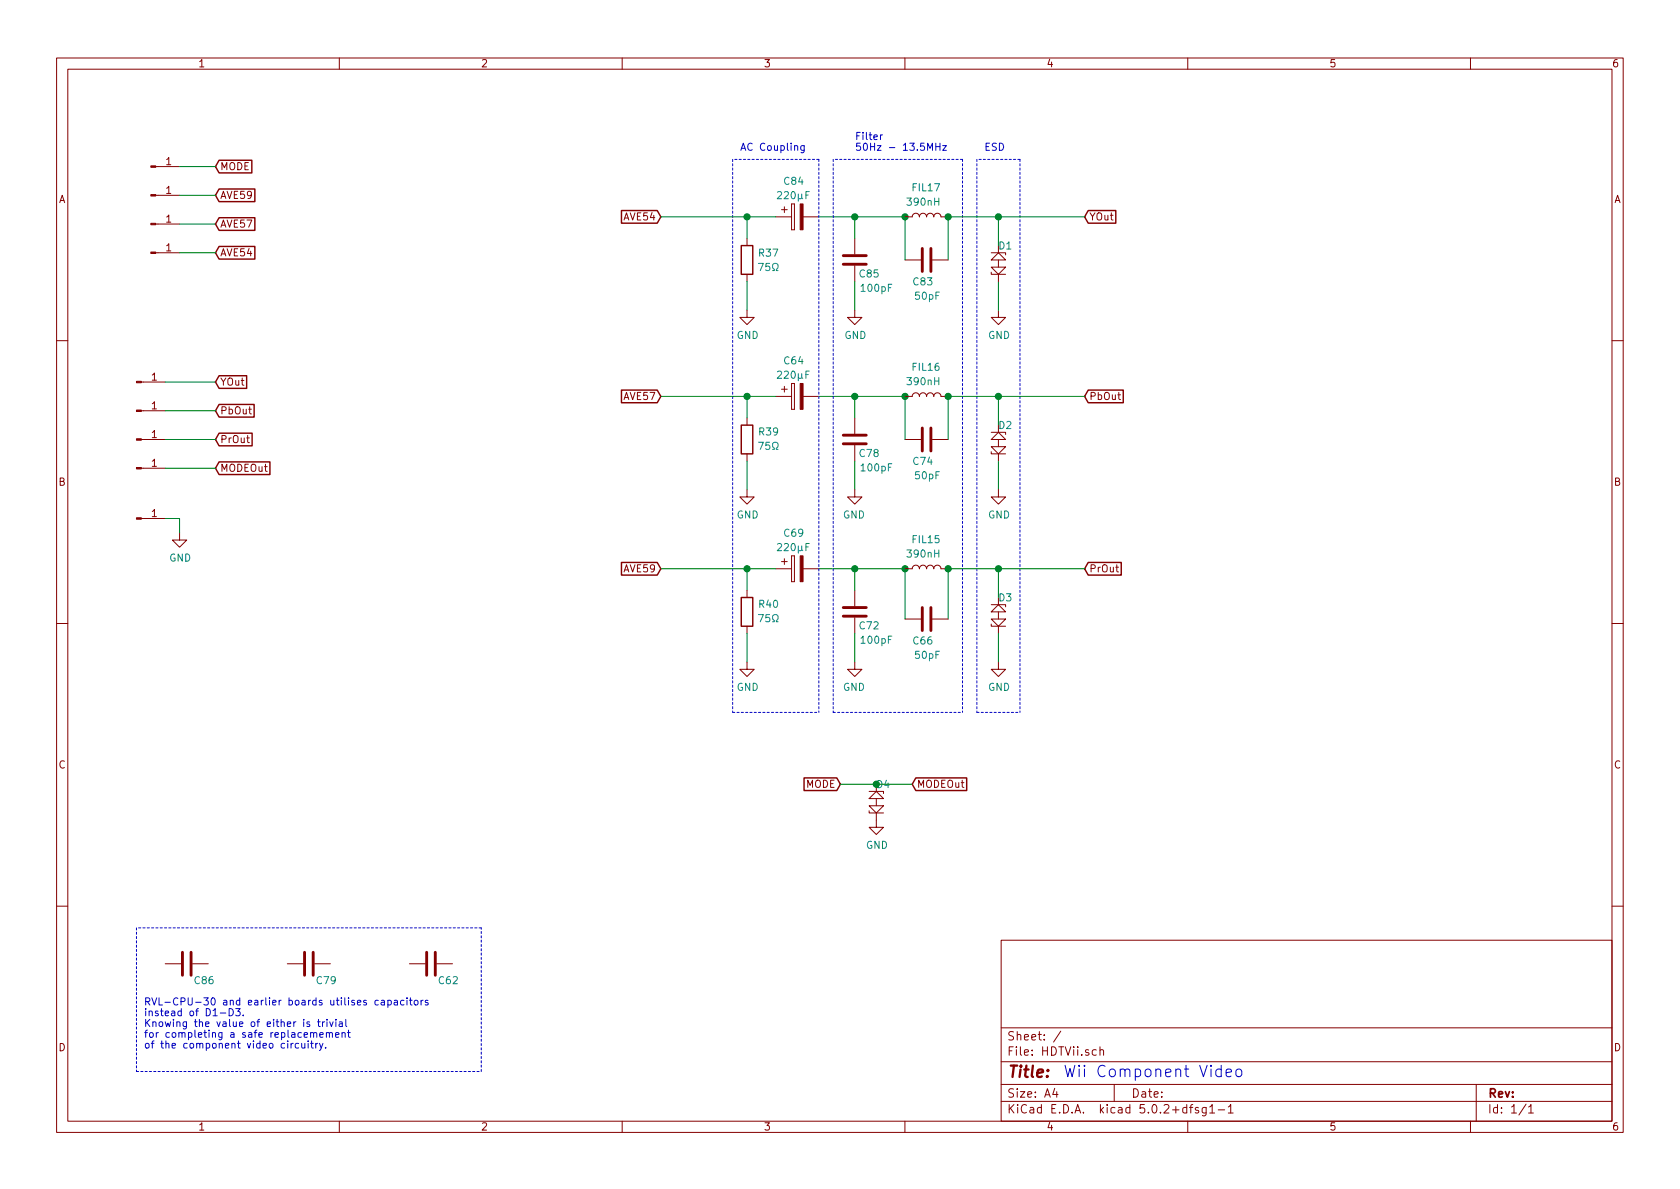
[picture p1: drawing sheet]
<svg xmlns="http://www.w3.org/2000/svg" width="297mm" height="210mm" viewBox="0 0 297 210" stroke-linecap="round" stroke-linejoin="round" font-family="sans-serif">
<g fill="none" stroke="#840000" stroke-width=".18">
<path d="M10 10.3h277v189.9h-277zM12 12.2h273v186.1h-273zM60 10.3v1.9M110 10.3v1.9M160 10.3v1.9M210 10.3v1.9M260 10.3v1.9M27.5 29.5h4.2M27.5 34.5h4.2M27.5 39.6h4.2M137.2 38.3h2.8M138.2 37.1h1"/>
<path d="M138.7 36.6v1M140 36.1h.5zM140 36.1v4.5zM140.5 36.1v4.5zM142 38.3h2.8M160 38.3h1.3a.63 .63 0 0 1 .6-.6 .63 .63 0 0 1 .7 .6 .63 .63 0 0 1 .6-.6 .63 .63 0 0 1 .6 .6 .63 .63 0 0 1 .7-.6 .63 .63 0 0 1 .6 .6 .63 .63 0 0 1 .6-.6 .63 .63 0 0 1 .7 .6h1.2M27.5 44.7h4.2M132.1 54.9v1.2h1.2l-1.2 1.3-1.3-1.3h1.3M132.1 42.2v1.2M132.1 48.5v1.3M140 40.6h.5zM151.1 54.9v1.2h1.3l-1.3 1.3-1.2-1.3h1.2"/>
<path d="M151.1 42.2v2.8M151.1 47v2.8M160 46h2.8M164.8 46h2.8M175.3 44.7h2.5v.4M175.3 48.1v.4h2.5M175.3 46l1.2-1.3 1.3 1.3zM175.3 47.2h2.5l-1.3 1.3zM176.5 54.9v1.2h1.3l-1.3 1.3-1.2-1.3h1.2M176.5 46v1.2M176.5 48.5v1.3M10 60.2h2"/>
<path d="M25 77.7h4.2M25 67.6h4.2M25 72.6h4.2M43.6 77.4h.5M43.8 77v1.1l.3 .2M132.1 73.9v1.3M137.2 70.1h2.8M138.2 68.8h1M138.7 68.3v1M140 67.8h.5zM140 67.8v4.6zM140 72.4h.5z"/>
<path d="M140.5 67.8v4.6zM142 70.1h2.8M151.1 73.9v2.8M151.1 78.7v2.8M160 70.1h1.3a.63 .63 0 0 1 .6-.6 .63 .63 0 0 1 .7 .6 .63 .63 0 0 1 .6-.6 .63 .63 0 0 1 .6 .6 .63 .63 0 0 1 .7-.6 .63 .63 0 0 1 .6 .6 .63 .63 0 0 1 .6-.6 .63 .63 0 0 1 .7 .6h1.2M160 77.7h2.8M164.8 77.7h2.8M175.3 76.4h2.5v.4M175.3 79.9v.4h2.5M175.3 77.7l1.2-1.3 1.3 1.3zM175.3 79h2.5l-1.3 1.3zM176.5 77.7v1.3"/>
<path d="M285 60.2h2M25 82.8h4.2M25 91.7h4.2M31.7 94.2v1.3h1.3l-1.3 1.3-1.2-1.3h1.2M132.1 86.6v1.3h1.2l-1.2 1.2-1.3-1.2h1.3M132.1 80.3v1.2M138.2 99.3h1M138.7 98.8v1M140 98.3h.5zM140 98.3v4.6zM140.5 98.3v4.6zM151.1 86.6v1.3h-1.2l1.2 1.2 1.3-1.2h-1.3"/>
<path d="M176.5 86.6v1.3h1.3l-1.3 1.2-1.2-1.2h1.2M176.5 80.3v1.2M197.5 99.9v1.1l.3 .1M10 110.3h2M132.1 117.1v1.3h1.2l-1.2 1.2-1.3-1.2h1.3M132.1 104.4v1.3M132.1 110.7v1.3M137.2 100.6h2.8M140 102.9h.5zM142 100.6h2.8M151.1 117.1v1.3h-1.2l1.2 1.2 1.3-1.2h-1.3M151.1 104.4v2.8"/>
<path d="M151.1 109.2v2.8M160 100.6h1.3a.63 .63 0 0 1 .6-.7 .63 .63 0 0 1 .7 .7 .63 .63 0 0 1 .6-.7 .63 .63 0 0 1 .6 .7 .63 .63 0 0 1 .7-.7 .63 .63 0 0 1 .6 .7 .63 .63 0 0 1 .6-.7 .63 .63 0 0 1 .7 .7h1.2M160 109.5h2.8M164.8 109.5h2.8M175.3 106.9h2.5v.4M175.3 110.4v.3h2.5M175.3 109.5h2.5l-1.3 1.2zM176.5 117.1v1.3h1.3l-1.3 1.2-1.2-1.2h1.2M176.5 106.9l1.3 1.3h-2.5zM176.5 108.2v1.3M176.5 110.7v1.3M197.3 100.3h.5"/>
<path d="M285 110.3h2M153.7 139.9h2.5v.4M154.9 139.9l1.3 1.3h-2.5zM153.7 143.4v.4h2.5M153.7 142.5h2.5l-1.3 1.3zM154.9 143.8v2.5h1.3l-1.3 1.3-1.2-1.3h1.2M154.9 141.2v1.3M10 160.2h2M29.2 170.4h2.8M34 170.4h2.8M50.8 170.4h2.8M55.6 170.4h2.8"/>
<path d="M72.4 170.4h2.8M77.2 170.4h2.8M177 166.3h108v32h-108zM285 160.2h2M60 198.3v1.9M110 198.3v1.9M160 198.3v1.9M177 194.8h108M177 191.8h108M177 187.8h108M177 181.8h108M186.5 192.5l-.4 1h1"/>
<path d="M186.8 193v1M187.6 182.3l-1.3 2M193.8 185.7l-.4-.1-.3 .3 .1 .6 .2 .1 .4-.1M194.5 185.7l.2-.1 .3 .1 .1 .9M194.5 185.1v1.5M197 191.8v3M210 198.3v1.9M210.3 195.8h.6M210.9 195.3l-.4 .2v1.3M211.9 195.9l-.4-.1-.2 .2 .1 .3 .5 .1v.3h-.6M213.3 195.8v1.2l-.3 .3h-.4M213.3 195.9l-.5-.1-.3 .3 .1 .6 .2 .1 .5-.1"/>
<path d="M213.9 195.8l.4-.5v1.5M213.9 196.8h.9M215.4 196.3h1.1M217.2 195.8l.4-.5v1.5M217.2 196.8h.8M260 198.3v1.9M261 191.8v6.5M269.8 195.2l-1.2 2M270.3 195.8l.4-.5v1.5M270.3 196.8h.8"/>
</g>
<g fill="none" stroke="#840000" stroke-width=".51">
<path d="M149.1 45.2h4.1M149.1 46.7h4.1M163.1 43.9v4.1M164.6 43.9v4.1M149.1 77h4.1M149.1 78.5h4.1M163.1 75.7v4.1M164.6 75.7v4.1M149.1 107.4h4.1M149.1 109h4.1M163.1 107.4v4.1M164.6 107.4v4.1"/>
<path d="M32.3 168.4v4.1M33.8 168.4v4.1M53.8 168.4v4.1M55.4 168.4v4.1M75.4 168.4v4.1M77 168.4v4.1"/>
</g>
<g fill="none" stroke="#008400" stroke-width=".18">
<path d="M31.7 39.6h6.4M31.7 34.5h6.4M31.7 29.5h6.4M116.8 38.3h20.4M132.1 38.3v3.9M144.8 38.3h15.2v7.7M151.1 38.3v3.9M176.5 38.3v5.1M191.8 38.3h-24.2v7.7M31.7 44.7h6.4M132.1 49.8v5.1M151.1 49.8v5.1"/>
<path d="M176.5 49.8v5.1M29.2 67.6h8.9M29.2 72.6h8.9M29.2 77.7h8.9M116.8 70.1h20.4M132.1 70.1v3.8M144.8 70.1h15.2v7.6M151.1 70.1v3.8M176.5 70.1v5.1M191.8 70.1h-24.2v7.6M29.2 82.8h8.9M29.2 91.7h2.5v2.5"/>
<path d="M132.1 81.5v5.1M151.1 81.5v5.1M176.5 81.5v5.1M116.8 100.6h20.4M132.1 100.6v3.8M132.1 112v5.1M144.8 100.6h15.2v8.9M151.1 100.6v3.8M151.1 112v5.1M176.5 100.6v5.1M176.5 112v5.1M191.8 100.6h-24.2v8.9"/>
<path d="M148.6 138.7h12.7"/>
</g>
<g fill="#008400" stroke="#008400" stroke-width=".25">
<circle cx="160" cy="100.6" r=".51"/>
<circle cx="160" cy="70.1" r=".51"/>
<circle cx="160" cy="38.3" r=".51"/>
<circle cx="167.6" cy="38.3" r=".51"/>
<circle cx="167.6" cy="100.6" r=".51"/>
<circle cx="167.6" cy="70.1" r=".51"/>
<circle cx="151.1" cy="38.3" r=".51"/>
<circle cx="151.1" cy="70.1" r=".51"/>
<circle cx="151.1" cy="100.6" r=".51"/>
<circle cx="132.1" cy="70.1" r=".51"/>
<circle cx="132.1" cy="100.6" r=".51"/>
<circle cx="132.1" cy="38.3" r=".51"/>
<circle cx="176.5" cy="38.3" r=".51"/>
<circle cx="176.5" cy="70.1" r=".51"/>
<circle cx="176.5" cy="100.6" r=".51"/>
<circle cx="154.9" cy="138.7" r=".51"/>
</g>
<g fill="#840000" stroke="#840000" stroke-width=".18">
<path d="M141.5 67.8h.5v4.6h-.5z"/>
<path d="M141.5 36.1h.5v4.5h-.5z"/>
<path d="M141.5 98.3h.5v4.6h-.5z"/>
<path d="M26.7 29.3h.8v.3h-.8z"/>
<path d="M26.7 34.4h.8v.3h-.8z"/>
<path d="M26.7 39.5h.8v.2h-.8z"/>
<path d="M26.7 44.6h.8v.2h-.8z"/>
<path d="M24.1 82.7h.9v.2h-.9z"/>
<path d="M24.1 67.4h.9v.3h-.9z"/>
<path d="M24.1 72.5h.9v.3h-.9z"/>
<path d="M24.1 77.6h.9v.2h-.9z"/>
<path d="M24.1 91.6h.9v.2h-.9z"/>
</g>
<g fill="none" stroke="#008484" stroke-width=".18">
<path d="M137.5 34l.4-.1 .3 .3-.8 .9h.8M142.5 34.5h.4M143.1 33.9h-.6v1.2M134.1 46.6h.9l-.6 1.2M136.1 46.6h-.6l-.1 .6 .2-.1 .5 .1v.5l-.2 .1-.5-.1M136.6 47.8h.3v-.2a.54 .54 0 0 1-.3-.7 .54 .54 0 0 1 .8-.2 .59 .59 0 0 1-.1 .9v.2h.3M134.1 78.2h.9l-.6 1.3M136.1 78.2h-.6l-.1 .6 .2-.1 .5 .1v.5l-.2 .2-.5-.2M136.6 79.5h.3v-.3a.54 .54 0 0 1-.3-.7 .54 .54 0 0 1 .8-.2 .59 .59 0 0 1-.1 .9v.3h.3M137.5 65.8l.4-.2 .3 .4-.8 .9h.8M142.5 66.2h.4M143.1 65.6h-.6v1.3"/>
<path d="M137.5 96.2l.4-.1 .3 .4-.8 .9h.8M142.5 96.7h.4M143.1 96.1h-.6v1.3M134.1 108.7h.9l-.6 1.3M136.1 108.7h-.6l-.1 .6 .2-.1 .5 .1v.5l-.2 .2-.5-.2M136.6 110h.3v-.3a.54 .54 0 0 1-.3-.7 .54 .54 0 0 1 .8-.2 .59 .59 0 0 1-.1 .9v.3h.3"/>
</g>
<g fill="none" stroke="#840000" stroke-width=".25">
<path d="M38.7 38.5h6.4v2.2h-6.4l-.6-1.1zM38.7 33.4h6.4v2.3h-6.4l-.6-1.2zM38.7 28.3h5.8v2.3h-5.8l-.6-1.1zM109.9 37.2h6.3l.6 1.1-.6 1.2h-6.3zM192.4 37.2h4.9v2.3h-4.9l-.6-1.2zM38.7 43.6h6.4v2.2h-6.4l-.6-1.1zM131.1 43.4h2v5.1h-2zM38.7 66.4h4.9v2.3h-4.9l-.6-1.1zM38.7 71.5h6.2v2.3h-6.2l-.6-1.2zM38.7 76.6h5.9v2.2h-5.9l-.6-1.1zM109.9 69h6.3l.6 1.1-.6 1.1h-6.3zM131.1 75.2h2v5.1h-2z"/>
<path d="M192.4 69h6.2v2.2h-6.2l-.6-1.1zM38.7 81.7h9v2.2h-9l-.6-1.1zM109.9 99.5h6.3l.6 1.1-.6 1.1h-6.3zM192.4 99.5h5.8v2.2h-5.8l-.6-1.1zM131.1 105.7h2v5h-2zM142.2 137.6h5.8l.6 1.1-.6 1.1h-5.8zM161.9 137.6h9v2.2h-9l-.6-1.1z"/>
</g>
<g fill="none" stroke="#0000c2" stroke-width=".18" stroke-dasharray=".4 .4">
<path d="M129.5 28.2v97.8M144.8 28.2h-15.3M144.8 28.2v97.8M147.3 28.2v97.8M170.2 28.2h-22.9M170.2 28.2v97.8M172.7 28.2v97.8M180.3 28.2h-7.6M180.3 28.2v97.8M129.5 126h15.3M147.3 126h22.9M172.7 126h7.6"/>
<path d="M24.1 164.1v25.4M85.1 164.1h-61M24.1 189.5h61M85.1 189.5v-25.4"/>
</g>
<g fill="none" stroke="#0000c2" stroke-width=".18">
<path d="M142.2 25.7v1.1l-.3 .2-.3-.1M142.2 25.8l-.4-.1-.2 .3 .1 .5h.5M156 23.8l-.2 .1-.1 .2M164 26.6v-1.3l.4 .9 .5-.9v1.3M165.5 25.3v1.3M165.5 25.9h.7M166.2 25.3v1.3M166.7 25.7h.6l-.6 .9h.6M38.9 179.1h1M40.5 178.4a.64 .64 0 0 1 .8 .6 .64 .64 0 0 1-.8 .6zM41.7 178.4h.8l-.5 .4 .4 .2 .1 .4-.3 .2-.5-.1M43 179.5v.1"/>
<path d="M66.9 176.9h-.4l-.2 .2 .1 .6h.5M67.4 176.9h.5l.1 .8M68 177.2h-.4l-.2 .2v.3h.6M68.6 176.9h.3l.3 .2-.1 .6h-.5M68.6 176.9v1.2M69.7 176.9h.5l.1 .8M70.3 177.2h-.5l-.1 .2v.3h.6M71.4 176.9h-.3l-.3 .2 .1 .6h.5M72 176.4v.2M72 176.9v.8M72.4 176.9h.5M72.6 176.4v1.1l.3 .2"/>
<path d="M73.4 176.9h.3l.2 .2-.1 .6h-.3l-.3-.2zM74.4 176.9v.8M74.8 176.9l-.4 .2M75.7 176.9h-.3l-.2 .2v.1l.5 .2v.3h-.5M51.5 184.5v.8M51.8 184.5l-.3 .2M52.8 184.6l-.4-.1-.2 .2 .1 .6h.5M53.3 184.5l.1 .8h.3l.2-.1M53.7 180.3v.1M53.7 180.7v.8M53.9 184.5v.8M54.5 184.5v.8"/>
<path d="M54.7 180.7h-.3l-.1 .2v.1l.4 .2v.3h-.4M54.9 182.7l.2-.1h.3v.8M54.9 184.5h.5M55.1 184.1v1.1l.3 .1M55.4 182.8l.3-.2h.3v.8M55.8 184.5v.8M56.1 180.7h.5M56.2 184.5l-.4 .2M56.3 180.3v1.1l.3 .1M56.5 184.5l.3 .8M56.5 183l.6-.1v-.3h-.4l-.2 .2 .1 .6h.5M57 180.7v.8"/>
<path d="M57.1 184.5l-.4 1.1-.2 .2M57.4 180.7l-.4 .2M57.6 185.2v.1M57.7 182.7l.2-.1h.3v.8M57.7 182.6v.8M57.8 180.3v.1M57.8 180.7v.8M58.2 182.8l.2-.2h.3l.1 .8M58.3 180.7l.3 .8 .3-.8M59.3 183l.6-.1v-.3h-.4l-.2 .2 .1 .6h.5M59.4 180.3v.1M59.4 180.7v.8"/>
<path d="M60 180.7h.5v.8M60.5 182.7l.2-.1h.3v.8M60.5 182.6v.8M60.5 181h-.4l-.2 .2 .1 .3h.5M61.1 180.3v1.1l.2 .1M61.4 182.6h.5M61.6 182.2v1.1l.3 .1M215.9 189.1l-.6-.1-.3 .4v.6l.2 .3 .1 .1 .6-.1M215.9 188.4v2M216.8 189.7l.9-.2v-.4l-.6-.1-.3 .3 .1 1 .2 .1 .6-.1M218.6 189.2a.55 .55 0 0 1 .5-.2 .55 .55 0 0 1 .5 .4v.6a.54 .54 0 0 1-.6 .4 .54 .54 0 0 1-.5-.4z"/>
</g>
<text font-size="2.8" fill="#840000" x="178" y="190.5">Title:</text>
<text font-size="2.8" fill="#0000c2" x="188" y="190.5">Wii Component Video</text>
<g font-size="2.1" fill="#840000">
<text x="178" y="184">Sheet: /</text>
<text x="178" y="186.7">File: HDTVii.sch</text>
<text x="178" y="196.9">KiCad E.D.A. kicad 5.0.2+dfsg1-1</text>
<text x="178" y="194.1">Size: A4</text>
<text x="200" y="194.1">Date:</text>
<text x="263" y="194.1">Rev:</text>
<text x="263" y="196.9">Id: 1/1</text>
</g>
<g font-size="1.8" fill="#840000">
<text x="35" y="11.9">1</text>
<text x="85" y="11.9">2</text>
<text x="135" y="11.9">3</text>
<text x="185" y="11.9">4</text>
<text x="235" y="11.9">5</text>
<text x="285" y="11.9">6</text>
<text x="29.4" y="29.2">1</text>
<text x="10.4" y="35.9">A</text>
<text x="29.4" y="34.3">1</text>
<text x="38.9" y="35.2">AVE59</text>
<text x="38.9" y="30.1">MODE</text>
<text x="285.4" y="35.9">A</text>
<text x="29.4" y="39.4">1</text>
<text x="38.9" y="40.3">AVE57</text>
<text x="110.4" y="39">AVE54</text>
<text x="192.6" y="39">YOut</text>
<text x="29.4" y="44.4">1</text>
<text x="38.9" y="45.3">AVE54</text>
<text x="26.8" y="67.3">1</text>
<text x="38.9" y="68.2">YOut</text>
<text x="110.4" y="70.7">AVE57</text>
<text x="192.6" y="70.7">PbOut</text>
<text x="26.8" y="72.4">1</text>
<text x="26.8" y="77.5">1</text>
<text x="38.9" y="73.3">PbOut</text>
<text x="26.8" y="82.5">1</text>
<text x="38.9" y="83.4">MODEOut</text>
<text x="38.9" y="78.4">PrOut</text>
<text x="10.4" y="85.9">B</text>
<text x="285.4" y="85.9">B</text>
<text x="26.8" y="91.4">1</text>
<text x="110.4" y="101.2">AVE59</text>
<text x="192.6" y="101.2">PrOut</text>
<text x="10.4" y="135.9">C</text>
<text x="285.4" y="135.9">C</text>
<text x="142.5" y="139.3">MODE</text>
<text x="162.1" y="139.3">MODEOut</text>
<text x="10.4" y="185.9">D</text>
<text x="285.4" y="185.9">D</text>
<text x="35" y="199.9">1</text>
<text x="85" y="199.9">2</text>
<text x="135" y="199.9">3</text>
<text x="185" y="199.9">4</text>
<text x="235" y="199.9">5</text>
<text x="285" y="199.9">6</text>
</g>
<g font-size="1.8" fill="#0000c2">
<text x="130.8" y="26.7">AC Coupling</text>
<text x="151.1" y="24.8">Filter</text>
<text x="151.1" y="26.7">50Hz - 13.5MHz</text>
<text x="174" y="26.7">ESD</text>
<text x="25.4" y="177.8">RVL-CPU-30 and earlier boards utilises capacitors</text>
<text x="25.4" y="179.7">instead of D1-D3.</text>
<text x="25.4" y="181.6">Knowing the value of either is trivial</text>
<text x="25.4" y="183.5">for completing a safe replacemement</text>
<text x="25.4" y="185.4">of the component video circuitry.</text>
</g>
<g font-size="1.8" fill="#008484">
<text x="138.3" y="35.2">220F</text>
<text x="138.7" y="32.7">C84</text>
<text x="161.4" y="33.8">FIL17</text>
<text x="160.6" y="36.4">390nH</text>
<text x="134.2" y="45.4">R37</text>
<text x="176.6" y="44.1">D1</text>
<text x="152" y="49.1">C85</text>
<text x="152.4" y="51.6">100pF</text>
<text x="161.5" y="50.5">C83</text>
<text x="161.9" y="53">50pF</text>
<text x="130.3" y="59.9">GND</text>
<text x="149.3" y="59.9">GND</text>
<text x="174.7" y="59.9">GND</text>
<text x="138.7" y="64.4">C64</text>
<text x="161.4" y="65.6">FIL16</text>
<text x="138.3" y="67">220F</text>
<text x="160.6" y="68.1">390nH</text>
<text x="134.3" y="77">R39</text>
<text x="176.6" y="75.9">D2</text>
<text x="152" y="80.8">C78</text>
<text x="152.4" y="83.4">100pF</text>
<text x="161.5" y="82.2">C74</text>
<text x="161.9" y="84.8">50pF</text>
<text x="130.3" y="91.7">GND</text>
<text x="138.7" y="94.9">C69</text>
<text x="149" y="91.7">GND</text>
<text x="174.7" y="91.7">GND</text>
<text x="29.9" y="99.3">GND</text>
<text x="138.3" y="97.5">220F</text>
<text x="160.6" y="98.6">390nH</text>
<text x="161.4" y="96.1">FIL15</text>
<text x="134.3" y="107.5">R40</text>
<text x="176.6" y="106.3">D3</text>
<text x="152" y="111.3">C72</text>
<text x="152.4" y="113.8">100pF</text>
<text x="161.5" y="114">C66</text>
<text x="161.9" y="116.5">50pF</text>
<text x="130.3" y="122.2">GND</text>
<text x="149" y="122.2">GND</text>
<text x="174.7" y="122.2">GND</text>
<text x="155" y="139.4">D4</text>
<text x="153.1" y="150.1">GND</text>
<text x="34.5" y="174">C86</text>
<text x="56.1" y="174">C79</text>
<text x="77.6" y="174">C62</text>
</g>
</svg>
